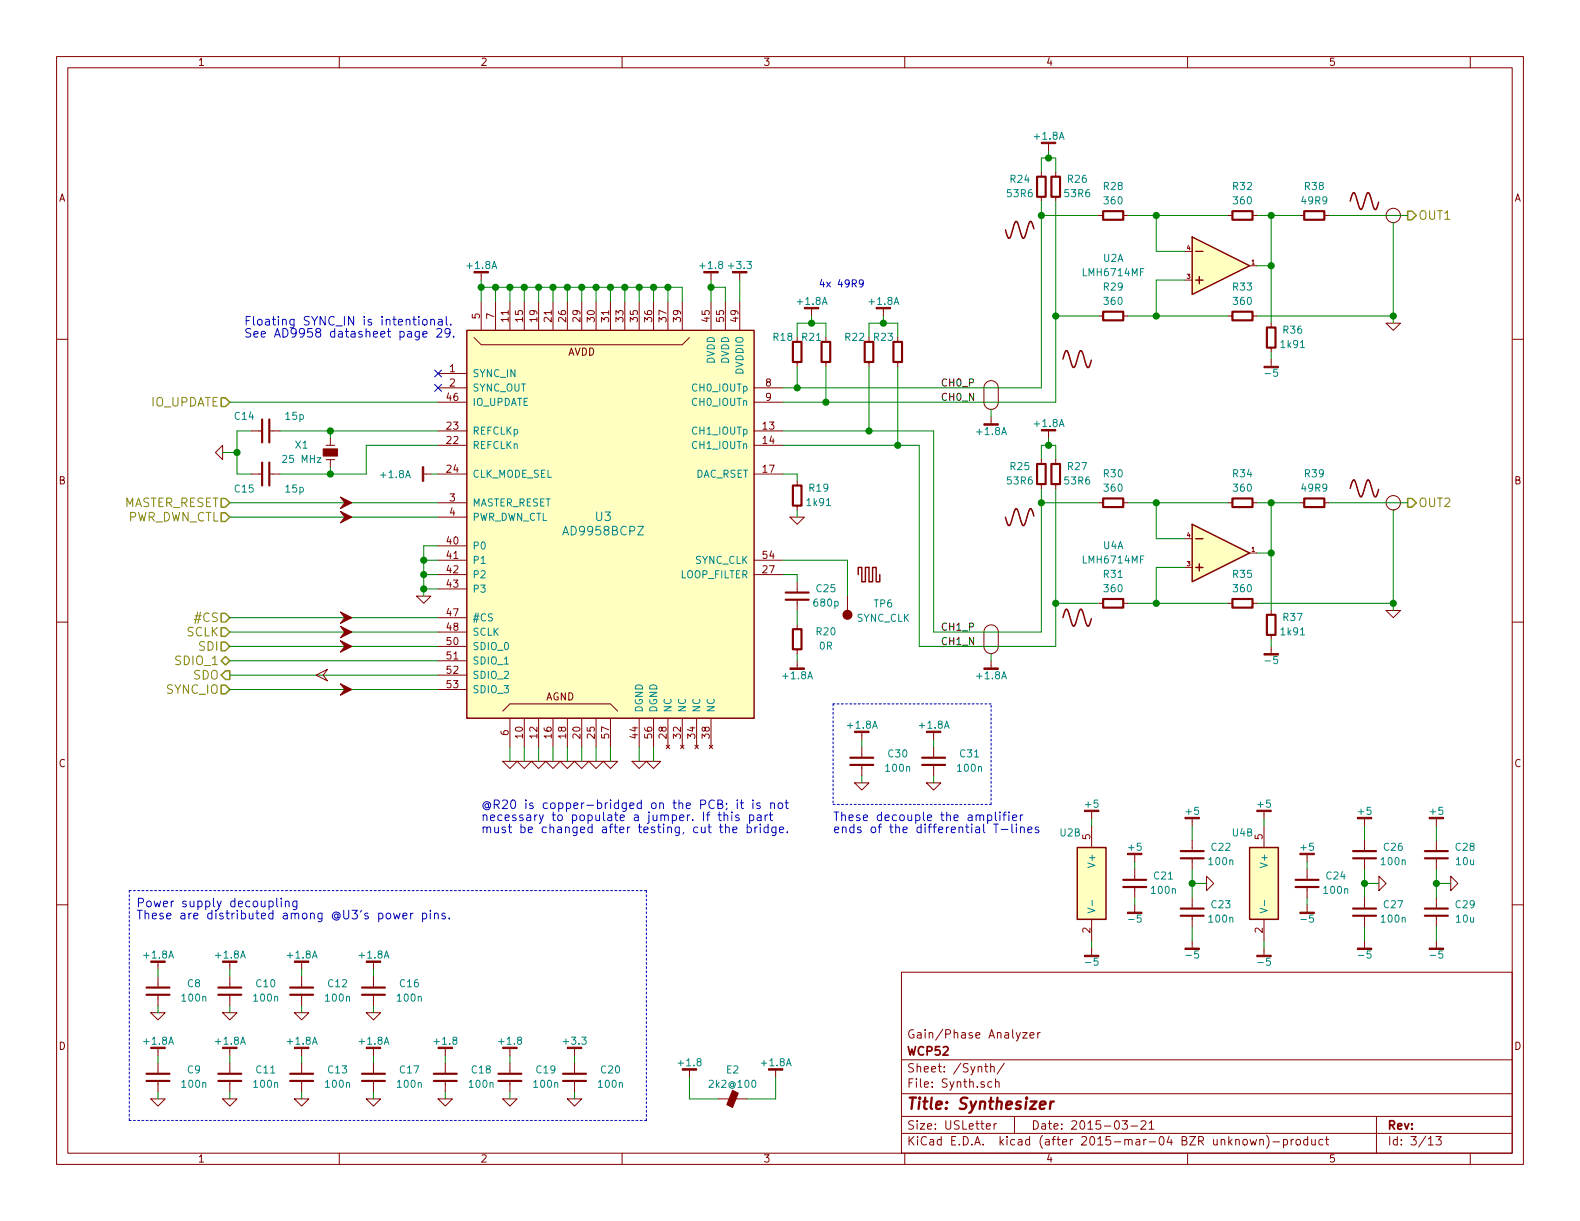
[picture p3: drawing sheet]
<svg xmlns="http://www.w3.org/2000/svg" width="279mm" height="216mm" viewBox="0 0 279 216" stroke-linecap="round" stroke-linejoin="round" font-family="sans-serif">
<g fill="none" stroke="#840000" stroke-width=".18">
<path d="M10 10h259.4v195.9h-259.4zM12 12h255.4v191.9h-255.4zM60 10v2M110 10v2M160 10v2M210 10v2M260 10v2M184.1 30.5v.7M184.1 34.8v.8M185.4 25.4v1.3M186.7 30.5v.7M186.7 34.8v.8"/>
<path d="M194.3 38.1h.8M198.6 38.1h.8M217.2 38.1h.7M221.5 38.1h.7M229.9 38.1h.7M234.2 38.1h.7M246.4 39.4h.1M10 60h2M83.8 59.7l1.3 1.3h35.5l1.3-1.3M85.1 48.3v1.2M85.1 53.3v5.1M87.6 53.3v5.1"/>
<path d="M90.2 53.3v5.1M92.7 53.3v5.1M95.2 53.3v5.1M97.8 53.3v5.1M100.3 53.3v5.1M102.9 53.3v5.1M105.4 53.3v5.1M107.9 53.3v5.1M110.5 53.3v5.1M113 53.3v5.1M115.6 53.3v5.1M118.1 53.3v5.1"/>
<path d="M120.6 53.3v5.1M125.7 48.3v1.2M125.7 53.3v5.1M128.3 53.3v5.1M130.8 48.3v1.2M130.8 53.3v5.1M141 59.7v.8M143.5 54.6v1.3M146 59.7v.8M153.7 59.7v.8M156.2 54.6v1.3M158.7 59.7v.8"/>
<path d="M194.3 55.9h.8M198.6 55.9h.8M209.5 49.5h1.3M209.5 44.5h1.3M217.2 55.9h.7M221 47h1.2M221.5 55.9h.7M224.8 57.2v.7M245.1 57.2h2.5l-1.2 1.2zM267.4 60h2M44.4 76.2h2M47.6 76.2h1.9"/>
<path d="M57.7 78.7h1.5M58.4 77.5v1.2M77.5 66h5M77.5 68.6h5M77.5 71.1h5M77.5 78.7h5M77.5 76.2h5M133.3 68.6h5.1M133.3 71.1h5.1M133.3 78.7h5.1M133.3 76.2h5.1M141 64v.8"/>
<path d="M146 64v.8M153.7 64v.8M158.7 64v.8M174.2 67.8a1.28 1.28 0 0 1 1.4-.4 1.28 1.28 0 0 1 .9 1.2v2.5a1.27 1.27 0 0 1-1.2 1.3 1.27 1.27 0 0 1-1.3-1.3v-2.6zM175.3 72.4h.1M175.3 73.7v1.2M185.4 76.2v1.3M224.8 61.5v.7M224.8 63.5v1.3M38.1 80l1.3-1.3v2.6zM44.4 83.8h2M47.6 83.8h1.9"/>
<path d="M57.7 81.3h1.5M58.4 81.3v1.3M74.9 83.8h1.3M77.5 88.9h5M77.5 91.4h5M77.5 96.5h5M77.5 99.1h5M77.5 83.8h5M133.3 99.1h5.1M133.3 83.8h5.1M139.7 91.4h2.5l-1.2 1.3zM141 85.1v.8"/>
<path d="M141 89.4v.8M184.1 81.3v.7M184.1 85.6v.8M186.7 81.3v.7M186.7 85.6v.8M194.3 88.9h.8M198.6 88.9h.8M209.5 95.3h1.3M217.2 88.9h.7M221 97.8h1.2M221.5 88.9h.7M229.9 88.9h.7"/>
<path d="M234.2 88.9h.7M246.4 90.2h.1M10 110h2M55.9 119.4l2-1-.8 1 .8 1zM73.7 105.4h2.5l-1.3 1.3zM77.5 114.3h5M77.5 116.8h5M77.5 101.6h5M77.5 119.4h5M77.5 104.1h5M77.5 109.2h5M77.5 111.8h5"/>
<path d="M133.3 101.6h5.1M141 102.9v1.9M141 106v2M141 110.5v.8M141 114.8v.8M141 116.8v1.3M149.9 105.4v2.6M174.2 111a1.28 1.28 0 0 1 1.4-.4 1.28 1.28 0 0 1 .9 1.2v2.5a1.27 1.27 0 0 1-1.2 1.3 1.27 1.27 0 0 1-1.3-1.3v-2.6zM175.3 115.6h.1M175.3 116.8v1.3M194.3 106.7h.8M198.6 106.7h.8"/>
<path d="M209.5 100.3h1.3M217.2 106.7h.7M221.5 106.7h.7M224.8 108v.7M224.8 112.3v.7M224.8 114.3v1.3M245.1 108h2.5l-1.2 1.2zM267.4 110h2M77.5 121.9h5M88.9 125.7l1.3-1.2h17.7l1.3 1.2M88.9 134.6h2.5l-1.2 1.3zM90.2 127v5.1"/>
<path d="M91.4 134.6h2.6l-1.3 1.3zM92.7 127v5.1M94 134.6h2.5l-1.3 1.3zM95.2 127v5.1M96.5 134.6h2.6l-1.3 1.3zM97.8 127v5.1M99.1 134.6h2.5l-1.3 1.3zM100.3 127v5.1M101.6 134.6h2.5l-1.2 1.3zM102.9 127v5.1M104.1 134.6h2.6l-1.3 1.3zM105.4 127v5.1"/>
<path d="M106.7 134.6h2.5l-1.3 1.3zM107.9 127v5.1M111.8 134.6h2.5l-1.3 1.3zM113 127v5.1M114.3 134.6h2.5l-1.2 1.3zM115.6 127v5.1M117.8 131.8l.6 .6M118.1 127v5.1M118.4 131.8l-.6 .6M120.3 131.8l.7 .6M120.6 127v5.1M121 131.8l-.7 .6"/>
<path d="M122.9 131.8l.6 .6M123.2 127v5.1M123.5 131.8l-.6 .6M125.4 131.8l.6 .6M125.7 127v5.1M126 131.8l-.6 .6M151.1 138.4h2.6l-1.3 1.3zM152.4 129.5v1.3M152.4 132.1v1.9M152.4 135.3v1.9M163.8 138.4h2.6l-1.3 1.3zM165.1 129.5v1.3"/>
<path d="M165.1 132.1v1.9M165.1 135.3v1.9M10 160h2M193 143.5v1.3M193 146.1v3.8M200.7 151.1v1.3M200.7 153.7v1.9M200.7 156.8v2M210.8 144.8v1.3M210.8 148.6v1.9M210.8 151.8v1.9M210.8 158.8v1.9"/>
<path d="M213.4 154.9l1.2 1.3-1.2 1.3zM223.5 143.5v1.3M223.5 146.1v3.8M231.1 151.1v1.3M231.1 153.7v1.9M231.1 156.8v2M241.3 144.8v1.3M241.3 148.6v1.9M241.3 151.8v1.9M241.3 158.8v1.9M243.8 154.9l1.3 1.3-1.3 1.3zM254 144.8v1.3"/>
<path d="M254 148.6v1.9M254 151.8v1.9M254 158.8v1.9M256.5 154.9l1.3 1.3-1.3 1.3zM267.4 160h2M26.7 179.1h2.5l-1.3 1.2zM27.9 170.2v1.3M27.9 172.7v1.9M27.9 175.9v1.9M39.4 179.1h2.5l-1.3 1.2zM40.6 170.2v1.3M40.6 172.7v1.9"/>
<path d="M40.6 175.9v1.9M52.1 179.1h2.5l-1.3 1.2zM53.3 170.2v1.3M53.3 172.7v1.9M53.3 175.9v1.9M64.8 179.1h2.5l-1.3 1.2zM66 170.2v1.3M66 172.7v1.9M66 175.9v1.9M159.4 171.9h108v32h-108zM193 162.6v3.8M193 167.6v1.3"/>
<path d="M200.7 160v1.3M210.8 161.9v1.9M210.8 166.4v1.2M223.5 162.6v3.8M223.5 167.6v1.3M231.1 160v1.3M241.3 161.9v1.9M241.3 166.4v1.2M254 161.9v1.9M254 166.4v1.2M26.7 194.3h2.5l-1.3 1.3zM27.9 185.4v1.3"/>
<path d="M27.9 188v1.9M27.9 191.1v1.9M39.4 194.3h2.5l-1.3 1.3zM40.6 185.4v1.3M40.6 188v1.9M40.6 191.1v1.9M52.1 194.3h2.5l-1.3 1.3zM53.3 185.4v1.3M53.3 188v1.9M53.3 191.1v1.9M64.8 194.3h2.5l-1.3 1.3zM66 185.4v1.3"/>
<path d="M66 188v1.9M66 191.1v1.9M77.5 194.3h2.5l-1.3 1.3zM78.7 185.4v1.3M78.7 188v1.9M78.7 191.1v1.9M88.9 194.3h2.5l-1.2 1.3zM90.2 185.4v1.3M90.2 188v1.9M90.2 191.1v1.9M100.3 194.3h2.6l-1.3 1.3zM101.6 185.4v1.3"/>
<path d="M101.6 188v1.9M101.6 191.1v1.9M121.9 189.2v1.3M127 194.3h5.1M137.2 189.2v1.3M159.4 197.4h108M159.4 193.4h108M159.4 187.4h108M174.1 188.6h.6M174.3 188.1v1.3l.4 .2M174.4 199.2l.7-.2v-.2l-.4-.1-.3 .2 .1 .7h.6M175.2 188.7l.2-.1h.4v1"/>
<path d="M175.2 188.1v1.5M175.4 191.3h-.4l-.3 .2 .1 .6 .2 .2 .4-.1M175.8 198.7v1M176 191.4l.3-.1h.3l.1 1M176 190.8v1.5M176.2 198.7l-.4 .3M177.6 188l-1.3 1.9M179.4 197.4v3M180.8 182.6h.8l-.8 1h.8M182.1 183.1l.8-.2-.1-.2-.4-.1-.3 .2 .1 .7h.6M183.5 182.6v1M183.9 182.6l-.4 .3"/>
<path d="M198.4 198.2h1l-.5 .6 .4 .1v.6l-.2 .2-.7-.2M200 199.1h1.1M201.8 198.3l.2-.1h.4l.2 .4-.9 1.1h.9M203.2 198.6l.4-.4v1.5M203.2 199.7h.9M243.4 197.4v6.5M60 203.9v2M110 203.9v2M159.4 200.4h108M160 203.9v2M210 203.9v2M219.9 201.6l.2-.1 .4 .1 .1 .6-.2 .2-.3 .1-.2-.2z"/>
<path d="M221.1 201.5l.3 1 .2-.7 .3 .7 .3-1M222.8 201.6l.2-.1h.4v1M222.8 201.5v1M224 200.8a1.71 1.71 0 0 1 0 2.2M225.1 201.9h1.2M227 201.5h.4l.3 .3-.1 .6h-.6M227 201.5v1.5M228.3 201.5v1M228.8 201.5l-.5 .3M229.3 201.6l.2-.1 .4 .1 .1 .6-.2 .2-.3 .1-.2-.2zM231.2 201.5h-.4l-.3 .3 .1 .5 .2 .2 .4-.1M231.2 201v1.5"/>
<path d="M232 201.5v.9l.4 .1 .2-.2M232.6 201.5v1M233.9 201.5h-.4l-.3 .3 .1 .5 .2 .2 .4-.1M234.4 201.5h.5M234.6 201v1.3l.3 .2M252.6 202.5h.8M253.9 201h1l-.5 .5 .4 .2v.6l-.2 .2-.7-.2M260 203.9v2"/>
<circle cx="246.4" cy="38.1" r="1.27"/>
<circle cx="246.4" cy="88.9" r="1.27"/>
</g>
<path d="M183.9 195.4l1-.2-.1-.4h-.5l-.4 .2v1l.2 .1 .6-.1M185.8 194.8l-.2 1.3M186.4 194.8a.54 .54 0 0 0-.6 .3" fill="none" stroke="#840000" stroke-width=".41"/>
<g fill="#ffffc2" stroke="#ffffc2" stroke-width=".25">
<path d="M82.5 58.4h50.8v68.6h-50.8z"/>
<path d="M210.8 41.9l10.2 5.1-10.2 5.1z"/>
<path d="M210.8 92.7l10.2 5.1-10.2 5.1z"/>
<path d="M190.5 149.9h5.1v12.7h-5.1z"/>
<path d="M221 149.9h5.1v12.7h-5.1z"/>
</g>
<g fill="none" stroke="#840000" stroke-width=".25">
<path d="M238.8 35.6l.4-1.4 .3-.1 .2 .3a7.3 7.3 0 0 0 .9 2.6h.1a7.3 7.3 0 0 0 1-2.6l.3-.3a3.6 3.6 0 0 1 .7 2l.5 1a1.68 1.68 0 0 0 .6-1.4M82.5 58.4h50.8v68.6h-50.8zM182.8 40.5a1.68 1.68 0 0 0-.6-1.4 3.6 3.6 0 0 0-.7 2.1l-.5 .9-.3-.3a7.3 7.3 0 0 0-.9-2.6l-.3 .2-.9 2.7-.3-.1-.5-1.4M210.8 41.9l10.2 5.1-10.2 5.1zM211.5 49.5h1.2M211.5 44.5h1.2M212.1 48.9v1.3M188 63.5l.4-1.4h.3l.2 .2a7.3 7.3 0 0 0 .9 2.7h.1a7.3 7.3 0 0 0 1-2.7l.3-.3a3.6 3.6 0 0 1 .7 2.1l.5 .9a1.68 1.68 0 0 0 .6-1.3M182.8 91.3a1.68 1.68 0 0 0-.6-1.4 3.6 3.6 0 0 0-.7 2.1l-.5 .9-.3-.3a7.3 7.3 0 0 0-.9-2.6h-.2a7.3 7.3 0 0 0-.9 2.6l-.1 .3-.3-.1-.5-1.4M210.8 92.7l10.2 5.1-10.2 5.1zM211.5 95.3h1.2M212.1 99.7v1.3"/>
<path d="M238.8 86.4l.4-1.4 .3-.1 .2 .3a7.3 7.3 0 0 0 .9 2.6h.1a7.3 7.3 0 0 0 1-2.6l.3-.3a3.6 3.6 0 0 1 .7 2l.5 1a1.68 1.68 0 0 0 .6-1.4M151.8 101.6v-1.3h.6v2.6h.6v-2.6h.7v2.6h.6v-2.6h.6v2.6h.7v-1.3M188 109.2l.4-1.4h.3l.2 .3a7.3 7.3 0 0 0 .9 2.6h.1a7.3 7.3 0 0 0 1-2.6l.3-.4a3.6 3.6 0 0 1 .7 2.1l.5 .9a1.68 1.68 0 0 0 .6-1.3M211.5 100.3h1.2M190.5 149.9h5.1v12.7h-5.1zM221 149.9h5.1v12.7h-5.1z"/>
</g>
<g fill="#840000" stroke="#840000" stroke-width=".18">
<path d="M83.8 48h2.6v.3h-2.6z"/>
<path d="M124.5 48h2.5v.3h-2.5z"/>
<path d="M129.5 48h2.6v.3h-2.6z"/>
<path d="M57.1 79.4h2.6v1.2h-2.6z"/>
<path d="M74.7 82.6h.2v2.5h-.2z"/>
<path d="M142.2 54.4h2.6v.2h-2.6z"/>
<path d="M154.9 54.4h2.6v.2h-2.6z"/>
<path d="M184.1 25.1h2.6v.3h-2.6z"/>
<path d="M184.1 75.9h2.6v.3h-2.6z"/>
<path d="M174 74.9h2.5v.3h-2.5z"/>
<path d="M174 118.1h2.5v.3h-2.5z"/>
<path d="M26.7 169.9h2.5v.3h-2.5z"/>
<path d="M39.4 169.9h2.5v.3h-2.5z"/>
<path d="M52.1 169.9h2.5v.3h-2.5z"/>
<path d="M64.8 169.9h2.5v.3h-2.5z"/>
<path d="M77.5 185.2h2.5v.2h-2.5z"/>
<path d="M100.3 185.2h2.6v.2h-2.6z"/>
<path d="M191.8 143.3h2.5v.2h-2.5z"/>
<path d="M199.4 150.9h2.5v.2h-2.5z"/>
<path d="M209.5 144.5h2.6v.3h-2.6z"/>
<path d="M222.2 143.3h2.6v.2h-2.6z"/>
<path d="M229.9 150.9h2.5v.2h-2.5z"/>
<path d="M240 144.5h2.6v.3h-2.6z"/>
<path d="M252.7 144.5h2.6v.3h-2.6z"/>
<path d="M129.5 192.8l1.1 .5-1.1 2.5-1-.5z"/>
<path d="M120.6 189h2.6v.2h-2.6z"/>
<path d="M135.9 189h2.5v.2h-2.5z"/>
<path d="M151.1 129.3h2.6v.2h-2.6z"/>
<path d="M163.8 129.3h2.6v.2h-2.6z"/>
<path d="M139.7 118.1h2.5v.3h-2.5z"/>
<path d="M26.7 185.2h2.5v.2h-2.5z"/>
<path d="M39.4 185.2h2.5v.2h-2.5z"/>
<path d="M52.1 185.2h2.5v.2h-2.5z"/>
<path d="M64.8 185.2h2.5v.2h-2.5z"/>
<path d="M88.9 185.2h2.5v.2h-2.5z"/>
<path d="M60.2 87.9l2 1-2 1 .8-1z"/>
<path d="M60.2 90.4l2 1-2 1.1 .8-1.1z"/>
<path d="M60.2 108.2l2 1-2 1 .8-1z"/>
<path d="M60.2 110.7l2 1.1-2 1 .8-1z"/>
<path d="M60.2 113.3l2 1-2 1 .8-1z"/>
<path d="M60.2 120.9l2 1-2 1 .8-1z"/>
</g>
<path d="M76.9 65.4l1.2 1.2M76.9 68l1.2 1.2M78.1 65.4l-1.2 1.2M78.1 68l-1.2 1.2" fill="none" stroke="#000084" stroke-width=".18"/>
<g fill="none" stroke="#0000c2" stroke-width=".18">
<path d="M74.1 56v.1M74.1 56.5v1M74.8 59.1l.7-.1-.1-.3-.4-.1-.2 .2 .1 .7h.5M74.8 56.6l.2-.1 .5 .1v.6l-.1 .2-.4 .1-.2-.2zM76.2 56.6l.1-.1a.36 .36 0 0 1 .5 .2v.8M76.2 56.5v1M77.2 58.2l.3-.1h.3l.3 .1v.3v.3l-.9 .8h.9M77.5 56.5h.6l.1 1M78.2 56.8l-.5 .1a.3 .3 0 0 0-.2 .3 .3 .3 0 0 0 .2 .3l.5-.1M78.9 56v1.3l.2 .2M79.6 58.8l-.3 .2h-.5l-.1-.2 .1-.6a.48 .48 0 0 1 .7 0 1 1 0 0 1-.4 1.4h-.3M79.7 57.3v.2"/>
<path d="M80.2 59.5v.1M152.7 50l-.3 .3h-.2l-.3-.3 .1-.5h.4l.3 .2a.84 .84 0 0 1-.4 1h-.3M48.9 158.8v1.3l.3 .3M49.7 158.8v.2M49.7 159.3v1.1M50.5 159.5v-.1a.36 .36 0 0 1 .6 .2v.8M50.5 159.3v1.1M52.5 159.3v1.3l-.3 .3-.4-.1M52.5 159.4a.48 .48 0 0 0-.7 .1v.7a.48 .48 0 0 0 .7 .1M127.2 143.6v1.3l.4 .2M128 144.2h.1a.36 .36 0 0 1 .6 .1v.8M128 143.6v1.5"/>
<path d="M128.3 146.4l.1-.1a.36 .36 0 0 1 .6 .2v.7M128.3 145.7v1.5M128.5 142v.2M128.5 142.9l-.1 .3M129.4 143.6v.1M129.4 144.1v1M129.6 146.7l.7-.1v-.3l-.5-.1-.2 .3 .1 .7h.6M130.4 141.5v.1M130.4 142v1M130.7 144.2l-.4-.1-.2 .2v.2l.6 .2v.3h-.6M130.9 142h.6M131.1 141.5v1.3l.4 .2"/>
<path d="M132.1 146.3a.48 .48 0 0 1 .7 .1v.7a.48 .48 0 0 1-.7 .1M132.1 145.7v1.5M132.6 144.2a.48 .48 0 0 1 .6 0v.8a.48 .48 0 0 1-.6 0M132.6 144.1v1.5M133.1 141.5v.1M133.1 142v1M133.5 146.2v1M133.9 144.2h.6l.1 .9M133.9 146.2l-.2 .1-.2 .2M134.4 142h-.4l-.2 .2 .1 .2 .5 .1v.4h-.6M134.4 145.7v.2M134.4 146.2v1"/>
<path d="M134.6 144.4l-.5 .1a.3 .3 0 0 0-.2 .3 .3 .3 0 0 0 .2 .3l.5-.1M135.3 144.1v1M135.7 144.1l-.2 .1-.2 .2M135.8 146.3a.48 .48 0 0 0-.6 .1v.7a.48 .48 0 0 0 .6 .1M135.8 145.7v1.5M136 144.1h.6M136.2 143.6v1.3l.4 .2M136.3 142.1l.1-.1a.36 .36 0 0 1 .6 .2v.8M136.3 142v1M137.2 146.2v1.3l-.3 .3-.3-.1M137.2 146.3a.48 .48 0 0 0-.6 .1v.7a.48 .48 0 0 0 .6 .1M137.7 142.1l.2-.1 .4 .1 .1 .6-.1 .2-.4 .1-.2-.2z"/>
<path d="M137.8 146.7l.8-.1-.1-.3-.4-.1-.3 .3 .1 .7h.6M138.8 142h.6M139 141.5v1.3l.4 .2M139.2 147.1v.1M174.7 144.2a.48 .48 0 0 1 .6 0v.8a.48 .48 0 0 1-.6 0M175.7 145.7h.9M176 143.6v1.3l.3 .2M176.1 145.7v1.5M176.8 143.6v.1M176.8 144.1v1M177.1 146.7h1.1M177.3 144.1h.6"/>
<path d="M177.9 143.6l-.3 .1-.1 .1v1.3M178.4 143.6v.1M178.4 144.1v1M178.9 145.7v1.3l.3 .2M179.1 144.6l.7-.2-.1-.2-.4-.1-.2 .2v.7h.6M179.7 145.7v.2M179.7 146.2v1M180.4 144.1v1M180.5 146.4v-.1a.36 .36 0 0 1 .6 .2v.7M180.5 146.2v1M180.9 144.1l-.3 .1-.2 .2M181.8 146.7l.7-.1-.1-.3-.4-.1-.2 .3v.7h.6"/>
<path d="M183.6 146.3l-.3-.1-.2 .3v.2l.5 .1v.4h-.5M69.6 161.5l.3 1 .3-.7 .3 .7 .2-1M71.2 162l.8-.2-.1-.3h-.4l-.3 .2 .1 .7h.6M72.6 161.5v1M73.1 161.5h-.3l-.2 .3M74.7 161.5a.48 .48 0 0 1 .7 .1v.7a.48 .48 0 0 1-.7 .1M74.7 161.5v1.5M76.1 161v.1M76.1 161.5v1M76.8 161.6l.1-.1a.36 .36 0 0 1 .6 .2v.8M76.8 161.5v1M78.7 161.5h-.3l-.3 .2 .1 .2 .5 .2v.3h-.6"/>
<path d="M79.5 162.3v.2"/>
</g>
<path d="M248.9 37.3h.8l.7 .8-.7 .8h-.8zM39.1 70.4h.8l.7 .7-.7 .8h-.8zM39.1 88.1h.8l.7 .8-.7 .8h-.8zM39.1 90.7h.8l.7 .7-.7 .8h-.8zM248.9 88.1h.8l.7 .8-.7 .8h-.8zM39.1 108.5h.8l.7 .7-.7 .8h-.8zM39.1 111h.8l.7 .8-.7 .7h-.8zM39.1 113.5h.8l.7 .8-.7 .8h-.8zM39.9 116.1l.7 .7-.7 .8-.8-.8zM39.9 118.6h.7v1.5h-.7l-.8-.7zM39.1 121.2h.8l.7 .7-.7 .8h-.8z" fill="none" stroke="#848400" stroke-width=".25"/>
<g fill="none" stroke="#840000" stroke-width=".38">
<path d="M183.4 31.2h1.5v3.6h-1.5zM185.9 31.2h1.6v3.6h-1.6zM195.1 37.3h3.5v1.6h-3.5zM217.9 37.3h3.6v1.6h-3.6zM230.6 37.3h3.6v1.6h-3.6zM195.1 55.1h3.5v1.5h-3.5zM217.9 55.1h3.6v1.5h-3.6zM224 57.9h1.6v3.6h-1.6zM46.4 74.2v4M47.6 74.2v4M140.2 60.5h1.5v3.5h-1.5zM145.3 60.5h1.5v3.5h-1.5z"/>
<path d="M152.9 60.5h1.5v3.5h-1.5zM158 60.5h1.5v3.5h-1.5zM46.4 81.8v4.1M47.6 81.8v4.1M140.2 85.9h1.5v3.5h-1.5zM183.4 82h1.5v3.6h-1.5zM185.9 82h1.6v3.6h-1.6zM195.1 88.1h3.5v1.6h-3.5zM217.9 88.1h3.6v1.6h-3.6zM230.6 88.1h3.6v1.6h-3.6zM138.9 106h4.1M138.9 104.8h4.1"/>
<path d="M140.2 111.3h1.5v3.5h-1.5zM195.1 105.9h3.5v1.5h-3.5zM217.9 105.9h3.6v1.5h-3.6zM224 108.7h1.6v3.6h-1.6zM150.4 135.3h4M150.4 134h4M163.1 135.3h4M163.1 134h4M198.6 156.8h4.1M198.6 155.6h4.1M208.8 151.8h4.1M208.8 150.5h4.1"/>
<path d="M229.1 156.8h4.1M229.1 155.6h4.1M239.3 151.8h4M239.3 150.5h4M252 151.8h4M252 150.5h4M25.9 175.9h4.1M25.9 174.6h4.1M38.6 175.9h4.1M38.6 174.6h4.1M51.3 175.9h4.1M51.3 174.6h4.1"/>
<path d="M64 175.9h4.1M64 174.6h4.1M208.8 161.9h4.1M208.8 160.7h4.1M239.3 161.9h4M239.3 160.7h4M252 161.9h4M252 160.7h4M25.9 191.1h4.1M25.9 189.9h4.1M38.6 191.1h4.1M38.6 189.9h4.1"/>
<path d="M51.3 191.1h4.1M51.3 189.9h4.1M64 191.1h4.1M64 189.9h4.1M76.7 191.1h4.1M76.7 189.9h4.1M88.1 191.1h4.1M88.1 189.9h4.1M99.6 191.1h4M99.6 189.9h4"/>
</g>
<circle cx="149.9" cy="108.7" r=".76" fill="#840000" stroke="#840000" stroke-width=".25"/>
<g fill="none" stroke="#008400" stroke-width=".18">
<path d="M184.1 35.6v33h-45.7M184.1 30.5v-2.6h2.6v2.6M184.1 38.1h10.2M185.4 26.7v1.2M186.7 35.6v35.5h-48.3M199.4 38.1h17.8M204.5 38.1v6.4h5M222.2 38.1h7.7M224.8 38.1v19.1M234.9 38.1h14M246.4 39.4v17.8M85.1 49.5v3.8"/>
<path d="M85.1 50.8h35.5v2.5M87.6 50.8v2.5M90.2 50.8v2.5M92.7 50.8v2.5M95.2 50.8v2.5M97.8 50.8v2.5M100.3 50.8v2.5M102.9 50.8v2.5M105.4 50.8v2.5M107.9 50.8v2.5M110.5 50.8v2.5M113 50.8v2.5"/>
<path d="M115.6 50.8v2.5M118.1 50.8v2.5M125.7 50.8h2.6v2.5M125.7 49.5v3.8M130.8 49.5v3.8M141 59.7v-2.5h5v2.5M143.5 55.9v1.3M153.7 59.7v-2.5h5v2.5M156.2 55.9v1.3M186.7 55.9h7.6M199.4 55.9h17.8M209.5 49.5h-5v6.4"/>
<path d="M222.2 55.9h24.2M222.2 47h2.6M40.6 71.1h36.9M44.4 76.2h-2.5v7.6h2.5M49.5 76.2h28M58.4 76.2v1.3M77.5 78.7h-12.7v5.1h-15.3M138.4 76.2h26.7v35.6h19v-25.4M138.4 78.7h24.2v35.6h24.1v-27.9M141 64.8v3.8M146 64.8v6.3M153.7 64.8v11.4"/>
<path d="M158.7 64.8v13.9M175.3 72.4v1.3M185.4 77.5v1.2M224.8 62.2v1.3M39.4 80h2.5M40.6 88.9h36.9M40.6 91.4h36.9M58.4 82.6v1.2M74.9 99.1h2.6M76.2 83.8h1.3M77.5 96.5h-2.6v8.9M138.4 83.8h2.6v1.3"/>
<path d="M138.4 99.1h11.5v6.3M141 90.2v1.2M184.1 81.3v-2.6h2.6v2.6M184.1 88.9h10.2M199.4 88.9h17.8M204.5 88.9v6.4h5M222.2 88.9h7.7M222.2 97.8h2.6M224.8 88.9v19.1M234.9 88.9h14M246.4 90.2v17.8M40.6 109.2h36.9"/>
<path d="M40.6 111.8h36.9M40.6 114.3h36.9M40.6 116.8h36.9M40.6 119.4h36.9M74.9 104.1h2.6M74.9 101.6h2.6M138.4 101.6h2.6v1.3M141 108v2.5M141 115.6v1.2M175.3 115.6v1.2M186.7 106.7h7.6M199.4 106.7h17.8"/>
<path d="M209.5 100.3h-5v6.4M222.2 106.7h24.2M224.8 113v1.3M40.6 121.9h36.9M90.2 132.1v2.5M92.7 132.1v2.5M95.2 132.1v2.5M97.8 132.1v2.5M100.3 132.1v2.5M102.9 132.1v2.5M105.4 132.1v2.5M107.9 132.1v2.5"/>
<path d="M113 132.1v2.5M115.6 132.1v2.5M152.4 130.8v1.3M152.4 137.2v1.2M165.1 130.8v1.3M165.1 137.2v1.2M193 144.8v1.3M200.7 152.4v1.3M200.7 158.8v1.2M210.8 146.1v2.5M210.8 153.7v5.1M210.8 156.2h2.6"/>
<path d="M223.5 144.8v1.3M231.1 152.4v1.3M231.1 158.8v1.2M241.3 156.2h2.5M241.3 146.1v2.5M241.3 153.7v5.1M254 156.2h2.5M254 146.1v2.5M254 153.7v5.1M27.9 171.5v1.2M27.9 177.8v1.3M40.6 171.5v1.2"/>
<path d="M40.6 177.8v1.3M53.3 171.5v1.2M53.3 177.8v1.3M66 171.5v1.2M66 177.8v1.3M193 166.4v1.2M210.8 163.8v2.6M223.5 166.4v1.2M241.3 163.8v2.6M254 163.8v2.6M27.9 186.7v1.3M27.9 193v1.3"/>
<path d="M40.6 186.7v1.3M40.6 193v1.3M53.3 186.7v1.3M53.3 193v1.3M66 186.7v1.3M66 193v1.3M78.7 186.7v1.3M78.7 193v1.3M90.2 186.7v1.3M90.2 193v1.3M101.6 186.7v1.3M101.6 193v1.3"/>
<path d="M121.9 190.5v3.8h5.1M137.2 190.5v3.8h-5.1"/>
</g>
<g fill="#008400" stroke="#008400" stroke-width=".25">
<circle cx="85.1" cy="50.8" r=".51"/>
<circle cx="118.1" cy="50.8" r=".51"/>
<circle cx="115.6" cy="50.8" r=".51"/>
<circle cx="113" cy="50.8" r=".51"/>
<circle cx="110.5" cy="50.8" r=".51"/>
<circle cx="108" cy="50.8" r=".51"/>
<circle cx="105.4" cy="50.8" r=".51"/>
<circle cx="102.9" cy="50.8" r=".51"/>
<circle cx="100.3" cy="50.8" r=".51"/>
<circle cx="97.8" cy="50.8" r=".51"/>
<circle cx="95.3" cy="50.8" r=".51"/>
<circle cx="92.7" cy="50.8" r=".51"/>
<circle cx="90.2" cy="50.8" r=".51"/>
<circle cx="87.6" cy="50.8" r=".51"/>
<circle cx="125.7" cy="50.8" r=".51"/>
<circle cx="58.4" cy="83.8" r=".51"/>
<circle cx="58.4" cy="76.2" r=".51"/>
<circle cx="41.9" cy="80" r=".51"/>
<circle cx="74.9" cy="104.1" r=".51"/>
<circle cx="74.9" cy="101.6" r=".51"/>
<circle cx="74.9" cy="99.1" r=".51"/>
<circle cx="143.5" cy="57.2" r=".51"/>
<circle cx="156.2" cy="57.2" r=".51"/>
<circle cx="141" cy="68.6" r=".51"/>
<circle cx="185.4" cy="27.9" r=".51"/>
<circle cx="146.1" cy="71.1" r=".51"/>
<circle cx="184.2" cy="38.1" r=".51"/>
<circle cx="186.7" cy="55.9" r=".51"/>
<circle cx="204.5" cy="38.1" r=".51"/>
<circle cx="204.5" cy="55.9" r=".51"/>
<circle cx="224.8" cy="38.1" r=".51"/>
<circle cx="224.8" cy="47" r=".51"/>
<circle cx="246.4" cy="55.9" r=".51"/>
<circle cx="185.4" cy="78.7" r=".51"/>
<circle cx="204.5" cy="88.9" r=".51"/>
<circle cx="204.5" cy="106.7" r=".51"/>
<circle cx="224.8" cy="88.9" r=".51"/>
<circle cx="224.8" cy="97.8" r=".51"/>
<circle cx="246.4" cy="106.7" r=".51"/>
<circle cx="153.7" cy="76.2" r=".51"/>
<circle cx="158.8" cy="78.7" r=".51"/>
<circle cx="184.2" cy="88.9" r=".51"/>
<circle cx="186.7" cy="106.7" r=".51"/>
<circle cx="210.8" cy="156.2" r=".51"/>
<circle cx="241.3" cy="156.2" r=".51"/>
<circle cx="254" cy="156.2" r=".51"/>
</g>
<path d="M193.1 159.2v.9M223.6 159.2v.9M192.4 160.6l1.2 .4-1.2 .4M222.8 160.6l1.3 .4-1.3 .4" fill="none" stroke="#008484" stroke-width=".18"/>
<path d="M147.3 124.5v17.7M175.3 124.5h-28M22.9 157.5h91.4M114.3 157.5v40.6M147.3 142.2h28M175.3 142.2v-17.7M22.9 198.1v-40.6M114.3 198.1h-91.4" fill="none" stroke="#0000c2" stroke-width=".18" stroke-dasharray=".3 .4"/>
<text font-size="2.8" fill="#840000" x="160.4" y="196.2">Title: Synthesizer</text>
<g font-size="2.1" fill="#848400">
<text x="250.9" y="38.9">OUT1</text>
<text x="26.6" y="71.9">IO_UPDATE</text>
<text x="21.5" y="89.7">MASTER_RESET</text>
<text x="250.9" y="89.7">OUT2</text>
<text x="22.2" y="92.2">PWR_DWN_CTL</text>
<text x="32.9" y="112.5">SCLK</text>
<text x="34.6" y="110">#CS</text>
<text x="31.2" y="117.6">SDIO_1</text>
<text x="35.2" y="115.1">SDI</text>
<text x="29.4" y="122.7">SYNC_IO</text>
<text x="34.1" y="120.1">SDO</text>
</g>
<g font-size="2.1" fill="#0000c2">
<text x="43.2" y="57.6">Floating SYNC_IN is intentional.</text>
<text x="43.2" y="59.7">See AD9958 datasheet page 29.</text>
<text x="85.1" y="143.1">@R20 is copper-bridged on the PCB; it is not</text>
<text x="85.1" y="145.2">necessary to populate a jumper. If this part</text>
<text x="85.1" y="147.3">must be changed after testing, cut the bridge.</text>
<text x="147.3" y="145.2">These decouple the amplifier</text>
<text x="147.3" y="147.3">ends of the differential T-lines</text>
<text x="24.1" y="160.4">Power supply decoupling</text>
<text x="24.1" y="162.6">These are distributed among @U3's power pins.</text>
</g>
<g font-size="2.1" fill="#008484">
<text x="99.9" y="94.7">AD9958BCPZ</text>
<text x="105.3" y="92.1">U3</text>
</g>
<g font-size="2.1" fill="#840000">
<text x="160.4" y="183.6">Gain/Phase Analyzer</text>
<text x="160.4" y="189.6">Sheet: /Synth/</text>
<text x="160.4" y="186.6">WCP52</text>
<text x="160.4" y="192.3">File: Synth.sch</text>
<text x="160.4" y="202.5">KiCad E.D.A. kicad (after 2015-mar-04 BZR unknown)-product</text>
<text x="160.4" y="199.7">Size: USLetter</text>
<text x="182.4" y="199.7">Date: 2015-03-21</text>
<text x="245.4" y="199.7">Rev:</text>
<text x="245.4" y="202.5">Id: 3/13</text>
</g>
<g font-size="1.8" fill="#840000">
<text x="35" y="11.6">1</text>
<text x="85" y="11.6">2</text>
<text x="135" y="11.6">3</text>
<text x="185" y="11.6">4</text>
<text x="235" y="11.6">5</text>
<text x="10.4" y="35.6">A</text>
<text x="267.8" y="35.6">A</text>
<text x="84.8" y="56.4" transform="rotate(-90 84.8 56.4)">5</text>
<text x="87.4" y="56.4" transform="rotate(-90 87.4 56.4)">7</text>
<text x="89.9" y="56.8" transform="rotate(-90 89.9 56.8)">11</text>
<text x="92.5" y="56.8" transform="rotate(-90 92.5 56.8)">15</text>
<text x="95" y="56.8" transform="rotate(-90 95 56.8)">19</text>
<text x="97.5" y="56.8" transform="rotate(-90 97.5 56.8)">21</text>
<text x="100.1" y="56.8" transform="rotate(-90 100.1 56.8)">26</text>
<text x="102.6" y="56.8" transform="rotate(-90 102.6 56.8)">29</text>
<text x="105.2" y="56.8" transform="rotate(-90 105.2 56.8)">30</text>
<text x="107.7" y="56.8" transform="rotate(-90 107.7 56.8)">31</text>
<text x="110.2" y="56.8" transform="rotate(-90 110.2 56.8)">33</text>
<text x="112.8" y="56.8" transform="rotate(-90 112.8 56.8)">35</text>
<text x="115.3" y="56.8" transform="rotate(-90 115.3 56.8)">36</text>
<text x="117.9" y="56.8" transform="rotate(-90 117.9 56.8)">37</text>
<text x="120.4" y="56.8" transform="rotate(-90 120.4 56.8)">39</text>
<text x="125.5" y="56.8" transform="rotate(-90 125.5 56.8)">45</text>
<text x="128" y="56.8" transform="rotate(-90 128 56.8)">55</text>
<text x="130.6" y="56.8" transform="rotate(-90 130.6 56.8)">49</text>
<text x="79.5" y="65.8">1</text>
<text x="100.4" y="62.9">AVDD</text>
<text x="79" y="70.9">46</text>
<text x="79.5" y="68.3">2</text>
<text x="135.4" y="68.3">8</text>
<text x="135.4" y="70.9">9</text>
<text x="79" y="75.9">23</text>
<text x="134.9" y="75.9">13</text>
<text x="79" y="78.5">22</text>
<text x="79" y="83.6">24</text>
<text x="134.9" y="78.5">14</text>
<text x="134.9" y="83.6">17</text>
<text x="10.4" y="85.6">B</text>
<text x="79.5" y="88.6">3</text>
<text x="267.8" y="85.6">B</text>
<text x="79.5" y="91.2">4</text>
<text x="79" y="96.3">40</text>
<text x="79" y="98.8">41</text>
<text x="79" y="101.3">42</text>
<text x="134.9" y="98.8">54</text>
<text x="134.9" y="101.3">27</text>
<text x="79" y="103.9">43</text>
<text x="79" y="109">47</text>
<text x="79" y="111.5">48</text>
<text x="79" y="114">50</text>
<text x="79" y="116.6">51</text>
<text x="79" y="119.1">52</text>
<text x="79" y="121.7">53</text>
<text x="96.5" y="123.8">AGND</text>
<text x="89.9" y="130" transform="rotate(-90 89.9 130)">6</text>
<text x="92.5" y="130.5" transform="rotate(-90 92.5 130.5)">10</text>
<text x="95" y="130.5" transform="rotate(-90 95 130.5)">12</text>
<text x="97.5" y="130.5" transform="rotate(-90 97.5 130.5)">16</text>
<text x="100.1" y="130.5" transform="rotate(-90 100.1 130.5)">18</text>
<text x="102.6" y="130.5" transform="rotate(-90 102.6 130.5)">20</text>
<text x="105.2" y="130.5" transform="rotate(-90 105.2 130.5)">25</text>
<text x="107.7" y="130.5" transform="rotate(-90 107.7 130.5)">57</text>
<text x="112.8" y="130.5" transform="rotate(-90 112.8 130.5)">44</text>
<text x="115.3" y="130.5" transform="rotate(-90 115.3 130.5)">56</text>
<text x="117.9" y="130.5" transform="rotate(-90 117.9 130.5)">28</text>
<text x="120.4" y="130.5" transform="rotate(-90 120.4 130.5)">32</text>
<text x="122.9" y="130.5" transform="rotate(-90 122.9 130.5)">34</text>
<text x="125.5" y="130.5" transform="rotate(-90 125.5 130.5)">38</text>
<text x="10.4" y="135.6">C</text>
<text x="267.8" y="135.6">C</text>
<text x="192.8" y="148.4" transform="rotate(-90 192.8 148.4)">5</text>
<text x="223.3" y="148.4" transform="rotate(-90 223.3 148.4)">5</text>
<text x="192.8" y="164.9" transform="rotate(-90 192.8 164.9)">2</text>
<text x="223.3" y="164.9" transform="rotate(-90 223.3 164.9)">2</text>
<text x="10.4" y="185.6">D</text>
<text x="267.8" y="185.6">D</text>
<text x="35" y="205.5">1</text>
<text x="85" y="205.5">2</text>
<text x="135" y="205.5">3</text>
<text x="185" y="205.5">4</text>
<text x="235" y="205.5">5</text>
</g>
<g font-size="1.8" fill="#008484">
<text x="183" y="24.7">+1.8A</text>
<text x="178.2" y="34.8">53R6</text>
<text x="178.7" y="32.3">R24</text>
<text x="188.4" y="34.8">53R6</text>
<text x="188.9" y="32.3">R26</text>
<text x="195.2" y="33.6">R28</text>
<text x="218.1" y="33.6">R32</text>
<text x="230.8" y="33.6">R38</text>
<text x="195.4" y="36.1">360</text>
<text x="218.2" y="36.1">360</text>
<text x="230.3" y="36.1">49R9</text>
<text x="82.7" y="47.5">+1.8A</text>
<text x="124" y="47.5">+1.8</text>
<text x="129.1" y="47.5">+3.3</text>
<text x="195.1" y="46.3">U2A</text>
<text x="141.1" y="53.9">+1.8A</text>
<text x="153.8" y="53.9">+1.8A</text>
<text x="191.7" y="48.8">LMH6714MF</text>
<text x="195.2" y="51.4">R29</text>
<text x="195.4" y="53.9">360</text>
<text x="218.1" y="51.4">R33</text>
<text x="218.2" y="53.9">360</text>
<text x="227" y="59">R36</text>
<text x="126.4" y="64.4" transform="rotate(-90 126.4 64.4)">DVDD</text>
<text x="128.9" y="64.4" transform="rotate(-90 128.9 64.4)">DVDD</text>
<text x="136.8" y="60.2">R18</text>
<text x="141.9" y="60.2">R21</text>
<text x="149.5" y="60.2">R22</text>
<text x="154.6" y="60.2">R23</text>
<text x="226.6" y="61.5">1k91</text>
<text x="83.6" y="66.7">SYNC_IN</text>
<text x="83.6" y="69.2">SYNC_OUT</text>
<text x="83.6" y="71.8">IO_UPDATE</text>
<text x="122.5" y="69.2">CH0_IOUTp</text>
<text x="122.5" y="71.8">CH0_IOUTn</text>
<text x="131.4" y="66.3" transform="rotate(-90 131.4 66.3)">DVDDIO</text>
<text x="224" y="66.6">-5</text>
<text x="41.6" y="74.2">C14</text>
<text x="50.5" y="74.2">15p</text>
<text x="83.6" y="76.8">REFCLKp</text>
<text x="122.5" y="76.8">CH1_IOUTp</text>
<text x="172.8" y="76.9">+1.8A</text>
<text x="183" y="75.5">+1.8A</text>
<text x="50.3" y="81.8">25 MHz</text>
<text x="52.3" y="79.3">X1</text>
<text x="83.6" y="79.4">REFCLKn</text>
<text x="122.5" y="79.4">CH1_IOUTn</text>
<text x="178.7" y="83.1">R25</text>
<text x="188.9" y="83.1">R27</text>
<text x="41.6" y="87.1">C15</text>
<text x="50.5" y="87.1">15p</text>
<text x="67.4" y="84.5">+1.8A</text>
<text x="83.6" y="89.5">MASTER_RESET</text>
<text x="83.6" y="84.5">CLK_MODE_SEL</text>
<text x="122.8" y="84.5">DAC_RSET</text>
<text x="142.8" y="89.5">1k91</text>
<text x="143.2" y="86.9">R19</text>
<text x="178.2" y="85.6">53R6</text>
<text x="188.4" y="85.6">53R6</text>
<text x="195.2" y="84.4">R30</text>
<text x="195.4" y="86.9">360</text>
<text x="218.1" y="84.4">R34</text>
<text x="218.2" y="86.9">360</text>
<text x="230.3" y="86.9">49R9</text>
<text x="230.8" y="84.4">R39</text>
<text x="83.6" y="92.1">PWR_DWN_CTL</text>
<text x="83.6" y="97.2">P0</text>
<text x="83.6" y="99.7">P1</text>
<text x="122.8" y="99.7">SYNC_CLK</text>
<text x="191.7" y="99.6">LMH6714MF</text>
<text x="195.1" y="97.1">U4A</text>
<text x="83.6" y="102.2">P2</text>
<text x="83.6" y="104.8">P3</text>
<text x="120.1" y="102.2">LOOP_FILTER</text>
<text x="144" y="107.2">680p</text>
<text x="144.4" y="104.7">C25</text>
<text x="154.6" y="107.4">TP6</text>
<text x="195.2" y="102.2">R31</text>
<text x="195.4" y="104.7">360</text>
<text x="218.1" y="102.2">R35</text>
<text x="218.2" y="104.7">360</text>
<text x="83.6" y="109.9">#CS</text>
<text x="83.6" y="112.4">SCLK</text>
<text x="144.4" y="112.3">R20</text>
<text x="151.4" y="109.9">SYNC_CLK</text>
<text x="226.6" y="112.3">1k91</text>
<text x="227" y="109.8">R37</text>
<text x="83.6" y="114.9">SDIO_0</text>
<text x="83.6" y="117.5">SDIO_1</text>
<text x="144.9" y="114.9">0R</text>
<text x="224" y="117.4">-5</text>
<text x="83.6" y="120">SDIO_2</text>
<text x="83.6" y="122.6">SDIO_3</text>
<text x="113.7" y="126" transform="rotate(-90 113.7 126)">DGND</text>
<text x="116.2" y="126" transform="rotate(-90 116.2 126)">DGND</text>
<text x="118.7" y="126" transform="rotate(-90 118.7 126)">NC</text>
<text x="121.3" y="126" transform="rotate(-90 121.3 126)">NC</text>
<text x="123.8" y="126" transform="rotate(-90 123.8 126)">NC</text>
<text x="126.4" y="126" transform="rotate(-90 126.4 126)">NC</text>
<text x="138.6" y="120.1">+1.8A</text>
<text x="172.8" y="120.1">+1.8A</text>
<text x="150" y="128.8">+1.8A</text>
<text x="162.7" y="128.8">+1.8A</text>
<text x="156.7" y="136.4">100n</text>
<text x="157.1" y="133.9">C30</text>
<text x="169.4" y="136.4">100n</text>
<text x="169.8" y="133.9">C31</text>
<text x="192" y="142.8">+5</text>
<text x="222.5" y="142.8">+5</text>
<text x="187.5" y="147.9">U2B</text>
<text x="209.8" y="144.1">+5</text>
<text x="218" y="147.9">U4B</text>
<text x="240.3" y="144.1">+5</text>
<text x="253" y="144.1">+5</text>
<text x="193.7" y="153.1" transform="rotate(-90 193.7 153.1)">V+</text>
<text x="199.7" y="150.4">+5</text>
<text x="204.1" y="155.5">C21</text>
<text x="213.9" y="153">100n</text>
<text x="214.3" y="150.4">C22</text>
<text x="224.2" y="153.1" transform="rotate(-90 224.2 153.1)">V+</text>
<text x="230.1" y="150.4">+5</text>
<text x="234.6" y="155.5">C24</text>
<text x="244.4" y="153">100n</text>
<text x="244.8" y="150.4">C26</text>
<text x="257.5" y="150.4">C28</text>
<text x="257.6" y="153">10u</text>
<text x="203.7" y="158">100n</text>
<text x="214.3" y="160.6">C23</text>
<text x="234.2" y="158">100n</text>
<text x="244.8" y="160.6">C27</text>
<text x="257.5" y="160.6">C29</text>
<text x="199.9" y="163.1">-5</text>
<text x="213.9" y="163.1">100n</text>
<text x="230.4" y="163.1">-5</text>
<text x="244.4" y="163.1">100n</text>
<text x="257.6" y="163.1">10u</text>
<text x="25.6" y="169.5">+1.8A</text>
<text x="38.3" y="169.5">+1.8A</text>
<text x="51" y="169.5">+1.8A</text>
<text x="63.7" y="169.5">+1.8A</text>
<text x="192.3" y="170.7">-5</text>
<text x="210" y="169.5">-5</text>
<text x="222.7" y="170.7">-5</text>
<text x="240.5" y="169.5">-5</text>
<text x="253.2" y="169.5">-5</text>
<text x="32.3" y="177.1">100n</text>
<text x="33.2" y="174.5">C8</text>
<text x="45" y="177.1">100n</text>
<text x="45.4" y="174.5">C10</text>
<text x="57.7" y="177.1">100n</text>
<text x="58.1" y="174.5">C12</text>
<text x="70.4" y="177.1">100n</text>
<text x="70.8" y="174.5">C16</text>
<text x="25.6" y="184.7">+1.8A</text>
<text x="38.3" y="184.7">+1.8A</text>
<text x="51" y="184.7">+1.8A</text>
<text x="63.7" y="184.7">+1.8A</text>
<text x="77" y="184.7">+1.8</text>
<text x="88.4" y="184.7">+1.8</text>
<text x="99.9" y="184.7">+3.3</text>
<text x="33.2" y="189.8">C9</text>
<text x="45.4" y="189.8">C11</text>
<text x="58.1" y="189.8">C13</text>
<text x="70.8" y="189.8">C17</text>
<text x="83.5" y="189.8">C18</text>
<text x="94.9" y="189.8">C19</text>
<text x="106.3" y="189.8">C20</text>
<text x="120.2" y="188.5">+1.8</text>
<text x="128.5" y="189.8">E2</text>
<text x="134.8" y="188.5">+1.8A</text>
<text x="32.3" y="192.3">100n</text>
<text x="45" y="192.3">100n</text>
<text x="57.7" y="192.3">100n</text>
<text x="70.4" y="192.3">100n</text>
<text x="83.1" y="192.3">100n</text>
<text x="94.5" y="192.3">100n</text>
<text x="105.9" y="192.3">100n</text>
<text x="125.7" y="192.3">2k2@100</text>
</g>
<text font-size="1.8" fill="#0000c2" x="144.8" y="50.8">4x 49R9</text>
<g font-size="1.8">
<text x="166.4" y="68.3">CH0_P</text>
<text x="166.4" y="70.9">CH0_N</text>
<text x="166.4" y="111.5">CH1_P</text>
<text x="166.4" y="114">CH1_N</text>
</g>
<g font-size="1.1" fill="#840000">
<text x="209.9" y="44.2">4</text>
<text x="221.3" y="46.7">1</text>
<text x="209.9" y="49.3">3</text>
<text x="209.9" y="95">4</text>
<text x="209.9" y="100.1">3</text>
<text x="221.3" y="97.5">1</text>
</g>
</svg>
